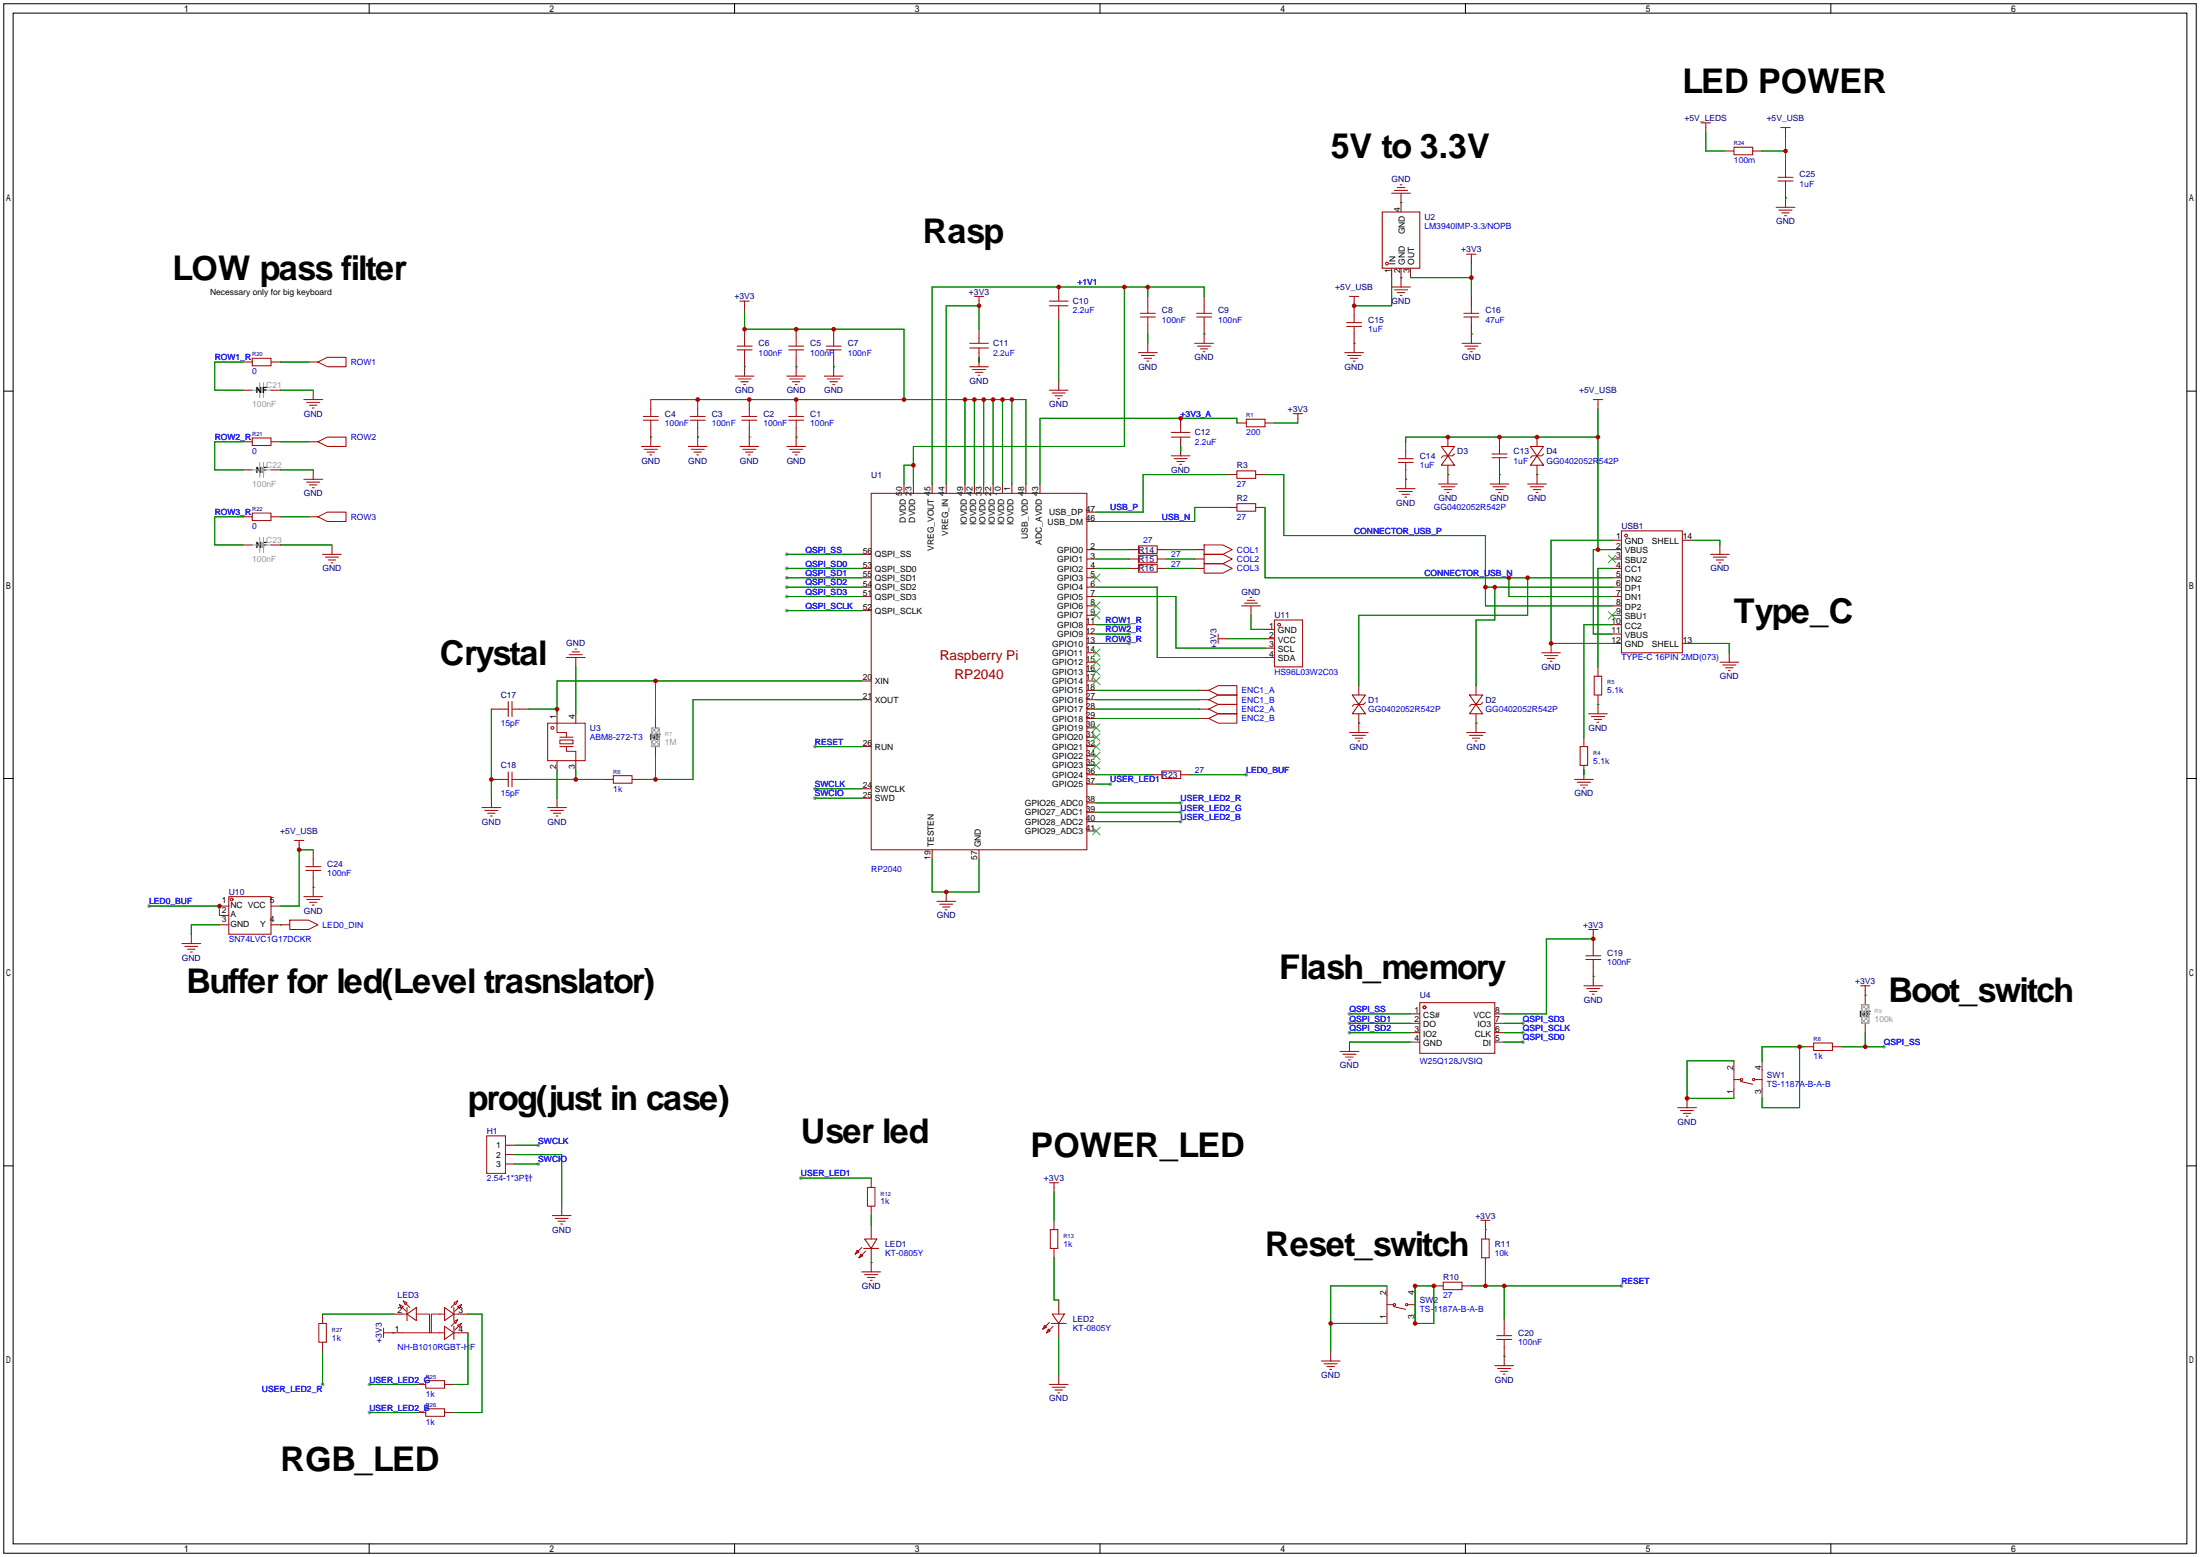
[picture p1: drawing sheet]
<svg xmlns="http://www.w3.org/2000/svg" width="596mm" height="422mm" viewBox="0 0 596 422" stroke-linecap="round" stroke-linejoin="round" font-family="sans-serif">
<g fill="#999">
<circle cx="213.1" cy="150.1" r=".51"/>
<circle cx="213.1" cy="165.4" r=".51"/>
<circle cx="213.1" cy="153.9" r=".51"/>
<circle cx="213.1" cy="156.5" r=".51"/>
<circle cx="213.1" cy="159" r=".51"/>
<circle cx="213.1" cy="161.5" r=".51"/>
<circle cx="365.5" cy="274.6" r=".51"/>
<circle cx="365.5" cy="277.1" r=".51"/>
<circle cx="365.5" cy="279.7" r=".51"/>
<circle cx="412.5" cy="277.1" r=".51"/>
<circle cx="412.5" cy="279.7" r=".51"/>
<circle cx="412.5" cy="282.2" r=".51"/>
<circle cx="510.3" cy="283.5" r=".51"/>
<circle cx="439.2" cy="348.2" r=".51"/>
<circle cx="220.7" cy="202.2" r=".51"/>
<circle cx="145.8" cy="310.1" r=".51"/>
<circle cx="145.8" cy="315.2" r=".51"/>
<circle cx="220.7" cy="213.6" r=".51"/>
<circle cx="220.7" cy="216.2" r=".51"/>
<circle cx="216.9" cy="319" r=".51"/>
<circle cx="305.8" cy="169.2" r=".51"/>
<circle cx="305.8" cy="171.7" r=".51"/>
<circle cx="305.8" cy="174.2" r=".51"/>
<circle cx="337.6" cy="209.8" r=".51"/>
<circle cx="40.4" cy="245.4" r=".51"/>
<circle cx="87.4" cy="374.9" r=".51"/>
<circle cx="100.1" cy="374.9" r=".51"/>
<circle cx="100.1" cy="382.5" r=".51"/>
<circle cx="319.8" cy="217.4" r=".51"/>
<circle cx="319.8" cy="220" r=".51"/>
<circle cx="319.8" cy="222.5" r=".51"/>
<circle cx="300.7" cy="212.3" r=".51"/>
</g>
<g fill="none" stroke="#000" stroke-width=".27">
<path d="M1 1h593.9v419.6h-593.9zM3.6 3.6h588.7v414.5h-588.7zM100 1v2.6M199 1v2.6M297.9 1v2.6M396.9 1v2.6M495.9 1v2.6M1 105.9h2.6M592.3 105.9h2.6M1 210.8h2.6M592.3 210.8h2.6M1 315.7h2.6"/>
<path d="M592.3 315.7h2.6M100 418.1v2.5M199 418.1v2.5M297.9 418.1v2.5M396.9 418.1v2.5M495.9 418.1v2.5"/>
</g>
<g fill="none" stroke="#870000" stroke-width=".27">
<path d="M462 34.5v1.3M483.6 35.8v1.3M379.5 52.3v5.1M467.1 40.9h2.5M474.7 40.9h2.6M483.6 43.4v2.6M483.6 51.1v5M286.8 77.7v2.6M376.9 72.6v2.6M379.5 72.6v5.1M382 72.6v2.6M398.5 70.1v1.3"/>
<path d="M65.8 98h2.5M73.4 98h2.5M83.6 98h2.5M201.7 82.8v1.3M201.7 89.2v2.5M201.7 96.8v5.1M215.6 89.2v2.5M215.6 96.8v5.1M225.8 89.2v2.5M225.8 96.8v5.1M265.2 81.5v1.3M265.2 89.2v2.5"/>
<path d="M265.2 95.5v3.8M286.8 84.1v2.5M310.9 80.3v2.5M310.9 87.9v2.5M310.9 93v2.5M326.1 80.3v2.5M326.1 87.9v5.1M366.8 81.5v3.8M366.8 90.4v5.1M398.5 80.3v2.5M398.5 87.9v5.1M65.8 105.7h2.5"/>
<path d="M65.8 119.6h2.5M73.4 105.7h2.5M73.4 119.6h2.5M83.6 119.6h2.5M84.8 105.7v2.5M176.3 108.2v2.5M176.3 115.8v5.1M189 108.2v2.5M189 115.8v5.1M202.9 108.2v2.5M202.9 115.8v5.1M215.6 108.2v2.5"/>
<path d="M215.6 115.8v5.1M286.8 103.1v2.6M319.8 113.3v2.5M319.8 119.6v3.8M335 114.6h2.6M342.6 114.6h2.6M351.5 113.3v1.3M380.7 119.6v2.6M392.2 118.4v2.5M406.1 118.4v2.5M416.3 118.4v2.5M432.8 109.5v1.2"/>
<path d="M65.8 140h2.5M65.8 127.3h2.5M73.4 140h2.5M73.4 127.3h2.5M83.6 140h2.5M84.8 127.3v2.5M244.9 131.1v2.5M247.4 131.1v2.5M252.5 131.1v2.5M256.3 131.1v2.5M261.4 131.1v2.5M263.9 131.1v2.5"/>
<path d="M266.4 131.1v2.5M269 131.1v2.5M271.5 131.1v2.5M274.1 131.1v2.5M277.9 131.1v2.5M281.7 131.1v2.5M294.4 138.7h2.5M332.5 137.4h2.5M332.5 128.5h2.5M340.1 137.4h2.5M340.1 128.5h2.5M380.7 127.3v5"/>
<path d="M392.2 126v5.1M406.1 126v5.1M416.3 126v5.1M65.8 147.6h2.5M73.4 147.6h2.5M89.9 147.6v2.5M233.4 159h2.6M233.4 150.1h2.6M233.4 156.5h2.6M233.4 153.9h2.6M294.4 159h2.5M294.4 156.5h2.5"/>
<path d="M294.4 153.9h2.5M294.4 141.2h2.5M294.4 151.4h2.5M294.4 148.8h2.5M305.8 153.9h2.6M305.8 151.4h2.6M305.8 148.8h2.6M313.4 153.9h2.6M313.4 151.4h2.6M313.4 148.8h2.6M323.6 153.9h2.5M323.6 151.4h2.5"/>
<path d="M323.6 148.8h2.5M436.6 159h2.6M436.6 156.5h2.6M436.6 153.9h2.6M436.6 151.4h2.6M436.6 148.8h2.6M436.6 146.3h2.6M455.7 146.3h2.5M465.8 147.6v2.5M156 178.1v2.5M233.4 161.5h2.6M233.4 165.4h2.6"/>
<path d="M294.4 166.6h2.5M294.4 164.1h2.5M294.4 161.5h2.5M294.4 179.3h2.5M294.4 176.8h2.5M294.4 174.2h2.5M294.4 171.7h2.5M294.4 169.2h2.5M331.2 173h1.3M338.8 164.1v2.5M342.6 170.4h2.6M342.6 173h2.6"/>
<path d="M342.6 175.5h2.6M342.6 178.1h2.6M420.1 174.2v2.6M436.6 166.6h2.6M436.6 164.1h2.6M436.6 161.5h2.6M436.6 174.2h2.6M436.6 171.7h2.6M436.6 169.2h2.6M455.7 174.2h2.5M468.4 176.8v2.5M133.1 192h2.5"/>
<path d="M140.7 192h2.6M150.9 193.3v2.5M156 193.3v2.5M177.5 194.6v2.5M233.4 189.5h2.6M233.4 184.4h2.6M294.4 199.6h2.5M294.4 197.1h2.5M294.4 194.6h2.5M294.4 192h2.5M294.4 189.5h2.5M294.4 184.4h2.5"/>
<path d="M294.4 186.9h2.5M294.4 181.9h2.5M324.9 194.6h2.5M324.9 192h2.5M324.9 189.5h2.5M324.9 186.9h2.5M368 185.7v2.5M368 193.3v5.1M399.8 185.7v2.5M399.8 193.3v5.1M429 199.6v2.6M432.8 180.6v2.5"/>
<path d="M432.8 188.2v5.1M133.1 211.1h2.5M133.1 216.2v2.5M140.7 211.1h2.6M150.9 206v2.5M150.9 216.2v2.5M156 206v2.5M163.6 211.1h2.5M171.2 211.1h2.5M177.5 202.2v2.5M233.4 202.2h2.6M233.4 216.2h2.6"/>
<path d="M233.4 213.6h2.6M294.4 220h2.5M294.4 217.4h2.5M294.4 212.3h2.5M294.4 209.8h2.5M294.4 207.3h2.5M294.4 204.7h2.5M294.4 202.2h2.5M312.2 209.8h2.5M319.8 209.8h2.5M429 207.3v3.8M81 228.9v1.2"/>
<path d="M84.8 230.1v2.6M84.8 237.7v5.1M252.5 230.1v2.6M265.2 230.1v2.6M294.4 225h2.5M294.4 222.5h2.5M51.8 253v2.5M59.4 245.4h2.6M59.4 247.9h2.6M59.4 250.4h2.6M73.4 245.4h2.5M73.4 250.4h5.1"/>
<path d="M256.3 241.6v2.5M431.5 253v3.8M382 274.6h2.6M382 277.1h2.6M382 279.7h2.6M404.9 274.6h2.5M404.9 277.1h2.5M404.9 279.7h2.5M431.5 261.9v5.1M505.2 268.2v3.8M505.2 277.1v2.6M365.5 282.2v2.5"/>
<path d="M382 282.2h2.6M404.9 282.2h2.5M456.9 297.4v2.6M469.6 287.3v2.5M469.6 294.9v2.5M477.3 287.3v2.5M477.3 294.9v2.5M488.7 283.5h2.5M496.3 283.5h2.6M136.9 315.2h2.5M136.9 310.1h2.5M136.9 312.7h2.5"/>
<path d="M236 319v2.6M152.1 326.6v2.6M236 326.6v2.6M236 331.7v3.8M236 338.1v6.3M285.5 321.6v1.2M285.5 330.5v2.5M285.5 338.1v2.5M402.3 331.7v3.8M87.4 355.9v2.5M106.4 355.9h2.6M124.2 355.9h2.5"/>
<path d="M286.8 352v3.9M286.8 358.4v3.8M375.7 348.2v2.6M375.7 355.9v2.5M383.3 348.2v2.6M383.3 355.9v2.5M388.4 348.2h2.5M396 348.2h2.5M402.3 340.6v2.6M407.4 357.1v2.6M87.4 363.5v2.5M105.2 360.9h3.8"/>
<path d="M112.8 374.9h2.5M120.4 374.9h2.5M124.2 360.9h2.5M286.8 372.4v2.5M360.4 366v2.6M407.4 364.7v5.1M112.8 382.5h2.5M120.4 382.5h2.5"/>
</g>
<g fill="none" stroke="#3c3" stroke-width=".27">
<path d="M295.9 155.4l2 2.1M297.9 155.4l-2 2.1M435.6 150.4l2 2M437.6 150.4l-2 2M295.9 165.6l2 2M295.9 163.1l2 2M295.9 178.3l2 2M295.9 175.8l2 2M297.9 165.6l-2 2M297.9 163.1l-2 2M297.9 178.3l-2 2M297.9 175.8l-2 2"/>
<path d="M435.6 165.6l2 2M437.6 165.6l-2 2M295.9 198.6l2 2.1M295.9 196.1l2 2M295.9 183.4l2 2M295.9 180.8l2 2.1M297.9 198.6l-2 2.1M297.9 196.1l-2 2M297.9 183.4l-2 2M297.9 180.8l-2 2.1M295.9 206.2l2 2.1M295.9 203.7l2 2"/>
<path d="M295.9 201.2l2 2M297.9 206.2l-2 2.1M297.9 203.7l-2 2M297.9 201.2l-2 2M295.9 224l2 2.1M297.9 224l-2 2.1"/>
</g>
<g fill="none" stroke="#a10000" stroke-width=".27">
<path d="M460.8 33.3h2.5M462 33.3v1.2M469.6 39.9h5.1v2h-5.1zM482.3 34.5h2.6M483.6 34.5v1.3M374.4 57.4h10.2v15.2h-10.2zM376.9 52.3h5.1M377.7 51.6h3.6M378.5 50.8h2M379.2 50h.5M481.1 56.1h5.1M481.6 49h4"/>
<path d="M481.6 48h4M481.8 56.9h3.6M482.6 57.7h2M483.4 58.4h.5M483.6 46v2M483.6 49v2.1M376.9 77.7h5.1M377.7 78.5h3.6M378.5 79.2h2M397.3 68.8h2.5M398.5 68.8v1.3M68.3 97h5.1v2.1h-5.1z"/>
<path d="M86.1 98l2.5-1.2h5.1v2.5h-5.1zM199.6 93.7h4.1M199.6 94.7h4.1M200.4 81.5h2.5M201.7 81.5v1.3M201.7 91.7v2M201.7 94.7v2.1M213.6 93.7h4.1M213.6 94.7h4.1M215.6 91.7v2M215.6 94.7v2.1M223.8 93.7h4"/>
<path d="M223.8 94.7h4M225.8 91.7v2M225.8 94.7v2.1M262.6 93h5.1M262.6 94.2h5.1M262.6 99.3h5.1M263.9 80.3h2.5M265.2 80.3v1.2M265.2 91.7v1.3M265.2 94.2v1.3M284.2 81.5h5.1M284.2 82.8h5.1"/>
<path d="M286.8 80.3v1.2M286.8 82.8v1.3M308.4 95.5h5M308.9 84.8h4M308.9 85.9h4M309.1 96.3h3.6M309.9 97h2M310.6 97.8h.5M310.9 82.8v2M310.9 85.9v2M323.6 93h5.1M324.1 84.8h4.1"/>
<path d="M324.1 85.9h4.1M324.4 93.7h3.5M325.1 94.5h2.1M325.9 95.2h.5M326.1 82.8v2M326.1 85.9v2M364.2 95.5h5.1M364.7 88.4h4.1M364.7 87.4h4.1M365 96.3h3.6M365.5 80.3h2.5M365.8 97h2"/>
<path d="M366.5 97.8h.5M366.8 80.3v1.2M366.8 85.3v2.1M366.8 88.4v2M379.2 80h.5M396 93h5.1M396.5 84.8h4.1M396.5 85.9h4.1M396.7 93.7h3.6M397.5 94.5h2M398.3 95.2h.5M398.5 82.8v2"/>
<path d="M398.5 85.9v2M68.3 118.6h5.1v2h-5.1zM82.3 108.2h5.1M83.1 109h3.5M83.8 109.7h2.1M84.6 110.5h.5M86.1 119.6l2.5-1.2h5.1v2.5h-5.1zM174.2 112.8h4.1M174.2 113.8h4.1M176.3 110.7v2.1M176.3 113.8v2M186.9 112.8h4.1"/>
<path d="M186.9 113.8h4.1M189 110.7v2.1M189 113.8v2M199.1 101.9h5.1M199.9 102.6h3.6M200.7 103.4h2M200.9 112.8h4.1M200.9 113.8h4.1M201.4 104.1h.5M202.9 110.7v2.1M202.9 113.8v2M213.1 101.9h5.1"/>
<path d="M213.6 112.8h4.1M213.6 113.8h4.1M213.9 102.6h3.5M214.6 103.4h2.1M215.4 104.1h.5M215.6 110.7v2.1M215.6 113.8v2M223.3 101.9h5M224 102.6h3.6M224.8 103.4h2M225.6 104.1h.5M263.4 100.1h3.6"/>
<path d="M264.2 100.8h2M264.9 101.6h.5M284.2 105.7h5.1M285 106.4h3.5M285.8 107.2h2M286.5 107.9h.5M317.2 118.4h5.1M317.2 117.1h5.1M319.8 115.8v1.3M319.8 118.4v1.2M337.6 113.5h5v2.1h-5zM350.3 112h2.5"/>
<path d="M351.5 112v1.3M431.5 108.2h2.6M432.8 108.2v1.3M68.3 138.9h5.1v2.1h-5.1zM82.3 129.8h5.1M83.1 130.6h3.5M83.8 131.3h2.1M84.6 132.1h.5M86.1 140l2.5-1.3h5.1v2.5h-5.1zM173.7 120.9h5.1M174.5 121.7h3.6M175.3 122.4h2"/>
<path d="M176 123.2h.5M186.4 120.9h5.1M187.2 121.7h3.6M188 122.4h2M188.7 123.2h.5M200.4 120.9h5.1M201.2 121.7h3.5M201.9 122.4h2.1M202.7 123.2h.5M213.1 120.9h5.1M213.9 121.7h3.5M214.6 122.4h2.1"/>
<path d="M215.4 123.2h.5M236 133.6h58.4v96.5h-58.4zM317.2 123.4h5.1M318 124.2h3.6M318.8 125h2M319.5 125.7h.5M335 136.4h5.1v2h-5.1zM335 127.5h5.1v2h-5.1zM378.2 132.3h5.1M378.7 124.2h4.1M378.7 125.2h4.1M379 133.1h3.5"/>
<path d="M379.7 133.9h2.1M380.5 134.6h.5M380.7 122.2v2M380.7 125.2v2.1M389.6 131.1h5.1M390.4 120.9h3.6l-1.8 2.5zM390.4 131.8h3.6M391.2 132.6h2M391.9 133.3h.5M392.2 123.4l1.8 2.6h-3.6zM394 122.9l-.6 .5h-2.5l-.5 .6M403.6 131.1h5.1"/>
<path d="M404.1 124h4.1M404.1 122.9h4.1M404.4 131.8h3.5M405.1 132.6h2.1M405.9 133.3h.5M406.1 120.9v2M406.1 124v2M413.8 131.1h5M414.5 120.9h3.6l-1.8 2.5zM414.5 131.8h3.6M415.3 132.6h2M416.1 133.3h.5"/>
<path d="M416.3 123.4l1.8 2.6h-3.6zM418.1 122.9l-.5 .5h-2.6l-.5 .6M87.4 150.1h5.1M88.1 150.9h3.6M88.9 151.6h2M89.7 152.4h.5M308.4 147.8h5v2.1h-5zM308.4 150.4h5v2h-5zM308.4 152.9h5v2h-5zM326.1 147.6h5.1l2.6 1.2-2.6 1.3h-5.1zM326.1 150.1h5.1l2.6 1.3-2.6 1.3h-5.1zM326.1 152.7h5.1l2.6 1.2-2.6 1.3h-5.1z"/>
<path d="M439.2 143.8h16.5v33h-16.5zM463.3 150.1h5.1M464.1 150.9h3.5M464.8 151.6h2.1M465.6 152.4h.5M153.4 178.1h5.1M154.2 177.3h3.5M154.9 176.5h2.1M155.7 175.8h.5M329.9 171.7v2.5M329.9 173h1.3M336.3 164.1h5.1"/>
<path d="M337.1 163.3h3.5M337.8 162.6h2.1M338.6 161.8h.5M345.2 167.9h7.6v12.7h-7.6zM417.6 176.8h5.1M418.3 177.5h3.6M419.1 178.3h2M419.9 179.1h.5M465.8 179.3h5.1M135.6 192h2.1M137.7 190v4.1M138.7 190v4.1"/>
<path d="M138.7 192h2M148.3 195.8h10.2v10.2h-10.2zM150.9 195.8v2.6h2.5v1.2M151.6 199.6h3.6M327.4 186.9l2.5-1.2h5.1v2.5h-5.1zM327.4 189.5l2.5-1.3h5.1v2.6h-5.1zM327.4 192l2.5-1.2h5.1v2.5h-5.1zM327.4 194.6l2.5-1.3h5.1v2.5h-5.1zM365.5 198.4h5.1M366.3 188.2h3.5l-1.8 2.6zM366.3 199.1h3.5M367 199.9h2.1"/>
<path d="M368 190.8l1.8 2.5h-3.5zM369.8 190.2l-.5 .6h-2.5l-.5 .5M397.3 198.4h5M398 188.2h3.6l-1.8 2.6zM398 199.1h3.6M398.8 199.9h2M399.8 190.8l1.8 2.5h-3.6zM401.6 190.2l-.5 .6h-2.6l-.5 .5M430.3 193.3h5.1M431 194.1h3.6M431.8 183.1h2v5.1h-2zM431.8 194.8h2"/>
<path d="M432.6 195.6h.5M466.6 180.1h3.6M467.4 180.8h2M468.1 181.6h.5M130.6 218.7h5M131.3 219.5h3.6M135.6 211.1h2.1M137.7 209v4.1M138.7 211.1h2M138.7 209v4.1M148.3 218.7h5.1M149.1 219.5h3.6"/>
<path d="M151.6 200.4h3.6v1h-3.6zM151.6 202.2h3.6M153.4 202.2v1.3h2.6v2.5M166.1 210.1h5.1v2h-5.1zM314.7 208.8h5.1v2h-5.1zM367.8 200.7h.5M399.5 200.7h.5M426.5 211.1h5M427.2 211.8h3.6M428 202.2h2v5.1h-2zM428 212.6h2M428.8 213.4h.5"/>
<path d="M79.8 227.6h2.5M81 227.6v1.3M82.8 234.7h4.1M82.8 235.7h4.1M84.8 232.7v2M84.8 235.7v2M132.1 220.2h2M132.8 221h.5M149.9 220.2h2M150.6 221h.5M49.3 255.5h5.1M50 256.3h3.6"/>
<path d="M50.8 257h2M51.6 257.8h.5M62 242.8h11.4v10.2h-11.4zM78.5 249.2h5.1l2.5 1.2-2.5 1.3h-5.1zM82.3 242.8h5.1M83.1 243.6h3.5M83.8 244.3h2.1M84.6 245.1h.5M253.7 244.1h5.1M254.5 244.9h3.6M255.3 245.6h2M256 246.4h.5"/>
<path d="M429.5 258.8h4.1M429.5 259.8h4.1M430.3 251.7h2.5M431.5 251.7v1.3M431.5 256.8v2M431.5 259.8v2.1M384.6 271.5h20.3v13.7h-20.3zM429 267h5.1M429.8 267.7h3.5M430.5 268.5h2.1M431.3 269.2h.5M503.9 267h2.6"/>
<path d="M505.2 267v1.2M363 284.7h5M363.7 285.5h3.6M364.5 286.3h2M365.3 287h.5M454.4 300h5.1M469.6 289.8v5.1M469.6 292.4h1.8M471.4 292.9l3.3 .7M475.5 292.4h1.8M477.3 289.8v5.1M491.2 282.4h5.1v2.1h-5.1z"/>
<path d="M131.8 307.6h5.1v10.2h-5.1zM455.2 300.7h3.5M455.9 301.5h2.1M456.7 302.3h.5M149.6 329.2h5.1M150.4 329.9h3.5M151.1 330.7h2.1M151.9 331.5h.5M232.2 338.6l.5 .5-1.1 .5zM233.2 339.6l.5 .5-1 .5zM233.4 337.8l-1.8 1.8M233.9 338.1h4.1"/>
<path d="M234.2 335.5h3.3l-1.5 2.6zM234.4 338.8l-1.7 1.8M234.9 321.6h2.1v5h-2.1zM284.2 320.3h2.6M284.5 333h2v5.1h-2zM285.5 320.3v1.3M401.1 330.5h2.5M401.3 335.5h2.1v5.1h-2.1zM402.3 330.5v1.2M86.4 358.4h2v5.1h-2zM103.9 359.7v2.5M108.2 353.3l1 .5-.5 .5z"/>
<path d="M109 354.1l1 1M109 355.9h1.2M109.2 352.3l1 .5-.5 .5zM110 353.1l1 1M110.2 355.9l2.6-1.8v3.5zM110.2 354.1v3.5M112.8 355.9h3.5v5M120.4 359.2l2.5 1.7-2.5 1.8zM120.4 354.1l2.5 1.8-2.5 1.7zM120.4 355.9h-3.6v5M122.9 357.9l1.1-.5-.6 1zM122.9 352.8l1.1-.5-.6 1z"/>
<path d="M122.9 355.9h1.3M122.9 354.1v3.5M122.9 359.2v3.5M123.2 358.1l-1 1.1M123.2 353.1l-1 1M124 358.9l1-.5-.5 1zM124 353.8l1-.5-.5 1zM124.2 359.2l-1 1M124.2 354.1l-1 1M233.4 344.4h5.1M234.2 345.2h3.5M234.9 345.9h2.1"/>
<path d="M235.7 346.7h.5M283 358.9l.5 .5-1.1 .5zM284 359.9l.5 .5-1 .5zM284.2 358.1l-1.8 1.8M284.7 358.4h4.1M285 355.9h3.3l-1.5 2.5zM285.2 359.2l-1.7 1.7M375.7 350.8v5.1M375.7 353.3h1.7M377.4 353.8l3.3 .8M381.5 353.3h1.8M383.3 350.8v5.1"/>
<path d="M390.9 347.2h5.1v2h-5.1zM407.4 359.7v2M103.9 360.9h1.3M109 360.9h11.4M115.3 373.9h5.1v2h-5.1zM122.9 360.9h1.3M284.2 374.9h5.1M285 375.7h3.5M285.8 376.4h2M286.5 377.2h.5M357.9 368.6h5.1M358.6 369.3h3.6"/>
<path d="M359.4 370.1h2M360.2 370.8h.5M404.9 369.8h5.1M405.4 361.7h4M405.4 362.7h4M405.6 370.6h3.6M406.4 371.3h2M407.2 372.1h.5M407.4 362.7v2M115.3 381.5h5.1v2h-5.1z"/>
<circle cx="375.7" cy="71.4" r=".38"/>
<circle cx="440.4" cy="145" r=".38"/>
<circle cx="346.5" cy="169.2" r=".38"/>
<circle cx="149.6" cy="197.1" r=".38"/>
<circle cx="62.7" cy="243.6" r=".38"/>
<circle cx="385.8" cy="272.8" r=".38"/>
<circle cx="471.7" cy="292.4" r=".32"/>
<circle cx="475" cy="292.4" r=".32"/>
<circle cx="377.7" cy="353.3" r=".32"/>
<circle cx="381" cy="353.3" r=".32"/>
</g>
<g fill="none" stroke="#008700" stroke-width=".27">
<path d="M462 35.8v5.1h5.1M483.6 37.1v6.3M379.5 54.9h.1M477.3 40.9h6.3M483.6 53.6h.1M304.5 77.7v43.2h-57.1v10.2M310.9 77.7v2.6M376.9 75.2v7.6h-10.1M379.5 75.2h.1M382 75.2h16.5M398.5 71.4v8.9M65.8 98h-7.6v7.7h7.6"/>
<path d="M75.9 98h7.7M201.7 99.3h.1M201.7 84.1v5.1h43.2v19M215.6 99.3h.1M225.8 99.3h.1M265.2 89.2v-6.4h-8.9v48.3M265.2 96.8v1.2M286.8 86.6v16.5M310.9 90.4v2.6M326.1 90.4h.1M326.1 80.3v-2.6h-73.6v53.4M366.8 93h.1"/>
<path d="M398.5 90.4h.1M65.8 119.6h-7.6v7.7h7.6M75.9 105.7h8.9M75.9 119.6h7.7M176.3 118.4h.1M176.3 108.2h101.6v22.9M189 118.4h.1M202.9 118.4h.1M215.6 118.4h.1M261.4 108.2v22.9M263.9 108.2v22.9M266.4 108.2v22.9"/>
<path d="M269 108.2v22.9M271.5 108.2v22.9M274.1 108.2v22.9M335 114.6v-1.3h-53.3v17.8M345.2 114.6h6.3M432.8 110.7v38.1M432.8 118.4h-52.1v1.2M65.8 140h-7.6v7.6h7.6M75.9 127.3h8.9M75.9 140h7.7M247.4 126h-2.5v5.1M319.8 120.9v1.3"/>
<path d="M332.5 128.5h-22.9v10.2h-12.7M332.5 137.4h-8.9v3.8h-26.7M342.6 128.5h5.1v16.5h54.6v19.1h34.3M342.6 137.4v19.1h94M380.7 129.8h.1M392.2 128.5h.1M406.1 128.5h.1M416.3 128.5h.1M75.9 147.6h14M213.1 159h20.3M213.1 156.5h20.3M213.1 153.9h20.3"/>
<path d="M213.1 150.1h20.3M296.9 159h16.5v19.1h29.2M296.9 148.8h8.9M296.9 153.9h8.9M296.9 151.4h8.9M316 148.8h7.6M316 153.9h7.6M316 151.4h7.6M402.3 159h34.3M404.9 159v8.9h-5.1v17.8M408.7 156.5v5h27.9M413.8 156.5v10.1h-45.8v19.1"/>
<path d="M436.6 146.3h-16.5v27.9h16.5M436.6 148.8h-5.1v22.9h5.1M436.6 153.9h-3.8v26.7M458.2 146.3h7.6v1.3M213.1 161.5h20.3M213.1 165.4h20.3M296.9 161.5h21.6v14h24.1M296.9 174.2h8.9M296.9 171.7h8.9M296.9 169.2h8.9M332.5 173h10.1M338.8 166.6v3.8h3.8"/>
<path d="M436.6 169.2h-7.6v30.4M458.2 174.2h10.2v2.6M133.1 192v24.2M143.3 192h7.6M156 180.6v12.7M177.5 184.4v10.2M233.4 184.4h-82.5v8.9M233.4 189.5h-45.7v21.6h-14M296.9 192h28M296.9 189.5h28M296.9 186.9h28M296.9 194.6h28"/>
<path d="M368 195.8h.1M399.8 195.8h.1M432.8 190.8h.1M143.3 211.1h20.3M150.9 208.5v7.7M156 208.5v2.6M177.5 204.7v6.4M220.7 202.2h12.7M220.7 213.6h12.7M220.7 216.2h12.7M296.9 209.8h15.3M296.9 217.4h22.9"/>
<path d="M296.9 220h22.9M296.9 212.3h3.8M322.3 209.8h15.3M429 208.5v1.3M84.8 230.1h-3.8v15.3h-5.1M252.5 232.7v8.9h12.7v-8.9M296.9 222.5h22.9M40.4 245.4h19v2.5M59.4 250.4h-7.6v2.6M75.9 250.4h.1M84.8 240.3h.1M431.5 254.3h-12.7v20.3h-11.4"/>
<path d="M365.5 274.6h16.5M365.5 277.1h16.5M365.5 279.7h16.5M407.4 277.1h5.1M407.4 279.7h5.1M431.5 264.4h.1M505.2 269.5h.1M505.2 279.7v3.8M365.5 282.2h16.5M407.4 282.2h5.1M469.6 287.3h-12.7v10.1h12.7M487.4 283.5v16.5h-10.1v-2.6"/>
<path d="M488.7 283.5h-11.4v3.8M498.9 283.5h11.4M139.4 312.7h12.7v13.9M139.4 310.1h6.4M139.4 315.2h6.4M216.9 319h19.1M236 329.2v2.5M285.5 322.8v7.7M402.3 333h.1M87.4 355.9h19M126.7 355.9h3.9v26.6h-7.7M236 341.9h.1"/>
<path d="M285.5 340.6v11.4h1.3M360.4 358.4h15.3M375.7 348.2h-15.3v17.8M383.3 348.2h5.1v10.2h-5.1zM398.5 348.2h40.7M402.3 343.2v5M407.4 348.2v8.9M87.4 366v8.9M100.1 374.9h12.7M106.4 360.9h.1M126.7 360.9v14h-3.8M286.8 362.2v10.2"/>
<path d="M407.4 367.3h.1M100.1 382.5h12.7"/>
</g>
<g fill="none" stroke="#999" stroke-width=".27">
<path d="M68.3 105.7h2.1M70.4 103.6v4.1M71.4 105.7h2M71.4 103.6v4.1M68.3 127.3h2.1M70.4 125.2v4.1M71.4 125.2v4.1M71.4 127.3h2M68.3 147.6h2.1M70.4 145.5v4.1M71.4 145.5v4.1M71.4 147.6h2"/>
<path d="M176.5 197.1h2.1v5.1h-2.1zM176.5 197.1l2.1 2M178.6 197.9l-.8-.8-1.3 1.3 2.1 2M178.6 197.6l-2.1 2 2.1 2.1M178.6 198.9l-2.1 2 1.3 1.3 .8-.8M178.6 200.2l-2.1 2M504.2 272h2v5.1h-2zM504.2 272l2 2.1M506.2 272.8l-.7-.8-1.3 1.3 2 2M506.2 272.5l-2 2.1 2 2M506.2 273.8l-2 2 1.3 1.3 .7-.7M506.2 275.1l-2 2"/>
</g>
<g fill="#c00">
<circle cx="189" cy="108.2" r=".63"/>
<circle cx="202.9" cy="108.2" r=".63"/>
<circle cx="215.6" cy="108.2" r=".63"/>
<circle cx="244.9" cy="108.2" r=".63"/>
<circle cx="225.8" cy="89.2" r=".63"/>
<circle cx="215.6" cy="89.2" r=".63"/>
<circle cx="201.7" cy="89.2" r=".63"/>
<circle cx="261.4" cy="108.2" r=".63"/>
<circle cx="263.9" cy="108.2" r=".63"/>
<circle cx="266.4" cy="108.2" r=".63"/>
<circle cx="269" cy="108.2" r=".63"/>
<circle cx="271.5" cy="108.2" r=".63"/>
<circle cx="274.1" cy="108.2" r=".63"/>
<circle cx="286.8" cy="77.7" r=".63"/>
<circle cx="304.5" cy="77.7" r=".63"/>
<circle cx="247.4" cy="126" r=".63"/>
<circle cx="310.9" cy="77.7" r=".63"/>
<circle cx="265.2" cy="82.8" r=".63"/>
<circle cx="319.8" cy="113.3" r=".63"/>
<circle cx="256.3" cy="241.6" r=".63"/>
<circle cx="402.3" cy="159" r=".63"/>
<circle cx="404.9" cy="159" r=".63"/>
<circle cx="408.7" cy="156.5" r=".63"/>
<circle cx="413.8" cy="156.5" r=".63"/>
<circle cx="420.1" cy="174.2" r=".63"/>
<circle cx="432.8" cy="148.8" r=".63"/>
<circle cx="432.8" cy="118.4" r=".63"/>
<circle cx="416.3" cy="118.4" r=".63"/>
<circle cx="406.1" cy="118.4" r=".63"/>
<circle cx="392.2" cy="118.4" r=".63"/>
<circle cx="366.8" cy="82.8" r=".63"/>
<circle cx="398.5" cy="75.2" r=".63"/>
<circle cx="150.9" cy="192" r=".63"/>
<circle cx="177.5" cy="184.4" r=".63"/>
<circle cx="177.5" cy="211.1" r=".63"/>
<circle cx="156" cy="211.1" r=".63"/>
<circle cx="133.1" cy="211.1" r=".63"/>
<circle cx="431.5" cy="254.3" r=".63"/>
<circle cx="456.9" cy="297.4" r=".63"/>
<circle cx="487.4" cy="283.5" r=".63"/>
<circle cx="505.2" cy="283.5" r=".63"/>
<circle cx="360.4" cy="358.4" r=".63"/>
<circle cx="388.4" cy="348.2" r=".63"/>
<circle cx="383.3" cy="348.2" r=".63"/>
<circle cx="383.3" cy="358.4" r=".63"/>
<circle cx="402.3" cy="348.2" r=".63"/>
<circle cx="407.4" cy="348.2" r=".63"/>
<circle cx="81" cy="230.1" r=".63"/>
<circle cx="59.4" cy="245.4" r=".63"/>
<circle cx="483.6" cy="40.9" r=".63"/>
</g>
<g font-size="9.2">
<text x="455.7" y="25.1">LED POWER</text>
<text x="360.4" y="42.9">5V to 3.3V</text>
<text x="249.9" y="65.7">Rasp</text>
<text x="46.7" y="75.9">LOW pass filter</text>
<text x="469.6" y="168.6">Type_C</text>
<text x="119.1" y="180">Crystal</text>
<text x="50.5" y="268.9">Buffer for led(Level trasnslator)</text>
<text x="346.5" y="265.1">Flash_memory</text>
<text x="511.6" y="271.5">Boot_switch</text>
<text x="126.7" y="300.7">prog(just in case)</text>
<text x="216.9" y="309.6">User led</text>
<text x="279.1" y="313.4">POWER_LED</text>
<text x="342.6" y="340">Reset_switch</text>
<text x="75.9" y="398.5">RGB_LED</text>
</g>
<g font-size="3.7" fill="#a00000">
<text x="254.5" y="178.8">Raspberry Pi</text>
<text x="258.5" y="183.9">RP2040</text>
</g>
<g font-size="2.3" fill="#000080">
<text x="456.3" y="32.8">+5V_LEDS</text>
<text x="478.5" y="32.8">+5V_USB</text>
<text x="376.9" y="49.3">GND</text>
<text x="487.4" y="48.1">C25</text>
<text x="385.8" y="59.5">U2</text>
<text x="481.1" y="60.8">GND</text>
<text x="395.8" y="68.4">+3V3</text>
<text x="198.9" y="81.1">+3V3</text>
<text x="262.4" y="79.8">+3V3</text>
<text x="290.6" y="82.3">C10</text>
<text x="361.7" y="78.5">+5V_USB</text>
<text x="376.9" y="82.3">GND</text>
<text x="314.7" y="84.9">C8</text>
<text x="329.9" y="84.9">C9</text>
<text x="370.6" y="87.4">C15</text>
<text x="402.3" y="84.9">C16</text>
<text x="205.5" y="93.8">C6</text>
<text x="219.5" y="93.8">C5</text>
<text x="229.6" y="93.8">C7</text>
<text x="269" y="93.8">C11</text>
<text x="308.3" y="100.1">GND</text>
<text x="323.6" y="97.6">GND</text>
<text x="364.2" y="100.1">GND</text>
<text x="396" y="97.6">GND</text>
<text x="199.1" y="106.5">GND</text>
<text x="213.1" y="106.5">GND</text>
<text x="223.2" y="106.5">GND</text>
<text x="262.6" y="103.9">GND</text>
<text x="427.7" y="106.5">+5V_USB</text>
<text x="82.3" y="112.8">GND</text>
<text x="180.1" y="112.8">C4</text>
<text x="192.8" y="112.8">C3</text>
<text x="206.8" y="112.8">C2</text>
<text x="219.5" y="112.8">C1</text>
<text x="284.2" y="110.3">GND</text>
<text x="348.8" y="111.6">+3V3</text>
<text x="323.6" y="117.9">C12</text>
<text x="173.7" y="125.5">GND</text>
<text x="186.4" y="125.5">GND</text>
<text x="200.4" y="125.5">GND</text>
<text x="213.1" y="125.5">GND</text>
<text x="384.6" y="124.3">C14</text>
<text x="394.7" y="123">D3</text>
<text x="410" y="123">C13</text>
<text x="418.8" y="123">D4</text>
<text x="236" y="129.3">U1</text>
<text x="317.2" y="128.1">GND</text>
<text x="335" y="126.8">R3</text>
<text x="82.3" y="134.4">GND</text>
<text x="335" y="135.7">R2</text>
<text x="378.2" y="137">GND</text>
<text x="389.6" y="135.7">GND</text>
<text x="403.6" y="135.7">GND</text>
<text x="413.7" y="135.7">GND</text>
<text x="439.2" y="143.3">USB1</text>
<text x="308.4" y="149.7">R14</text>
<text x="87.4" y="154.7">GND</text>
<text x="308.4" y="152.2">R15</text>
<text x="308.4" y="154.7">R16</text>
<text x="463.3" y="154.7">GND</text>
<text x="336.3" y="161.1">GND</text>
<text x="345.2" y="167.4">U11</text>
<text x="153.4" y="175.1">GND</text>
<text x="329.5" y="175.7" transform="rotate(-90 329.5 175.7)">+3V3</text>
<text x="417.6" y="181.4">GND</text>
<text x="465.8" y="183.9">GND</text>
<text x="135.6" y="189">C17</text>
<text x="370.6" y="190.3">D1</text>
<text x="402.3" y="190.3">D2</text>
<text x="159.8" y="197.9">U3</text>
<text x="430.3" y="197.9">GND</text>
<text x="365.5" y="203">GND</text>
<text x="397.2" y="203">GND</text>
<text x="135.6" y="208.1">C18</text>
<text x="314.7" y="210.6">R23</text>
<text x="426.4" y="215.7">GND</text>
<text x="75.9" y="225.9">+5V_USB</text>
<text x="130.5" y="223.3">GND</text>
<text x="148.3" y="223.3">GND</text>
<text x="88.6" y="234.7">C24</text>
<text x="62" y="242.4">U10</text>
<text x="82.3" y="247.4">GND</text>
<text x="253.7" y="248.7">GND</text>
<text x="428.8" y="251.3">+3V3</text>
<text x="49.3" y="260.1">GND</text>
<text x="435.4" y="258.9">C19</text>
<text x="502.5" y="266.5">+3V3</text>
<text x="384.6" y="270.3">U4</text>
<text x="429" y="271.6">GND</text>
<text x="362.9" y="289.4">GND</text>
<text x="478.5" y="291.9">SW1</text>
<text x="454.4" y="304.6">GND</text>
<text x="131.8" y="307.1">H1</text>
<text x="282.8" y="319.8">+3V3</text>
<text x="399.6" y="330">+3V3</text>
<text x="149.6" y="333.8">GND</text>
<text x="239.8" y="337.6">LED1</text>
<text x="404.9" y="337.6">R11</text>
<text x="390.9" y="346.5">R10</text>
<text x="107.7" y="351.6">LED3</text>
<text x="233.4" y="349">GND</text>
<text x="384.6" y="352.9">SW2</text>
<text x="290.6" y="357.9">LED2</text>
<text x="103.4" y="363.7" transform="rotate(-90 103.4 363.7)">+3V3</text>
<text x="411.2" y="361.7">C20</text>
<text x="357.9" y="373.2">GND</text>
<text x="404.9" y="374.4">GND</text>
<text x="284.2" y="379.5">GND</text>
</g>
<g font-size="2.3" fill="#00f">
<text x="469.6" y="44.2">100m</text>
<text x="487.4" y="50.6">1uF</text>
<text x="385.8" y="62">LM3940IMP-3.3/NOPB</text>
<text x="291.8" y="77.3">+1V1</text>
<text x="290.6" y="84.9">2.2uF</text>
<text x="314.7" y="87.4">100nF</text>
<text x="329.9" y="87.4">100nF</text>
<text x="370.6" y="90">1uF</text>
<text x="402.3" y="87.4">47uF</text>
<text x="58.2" y="97.6">ROW1_R</text>
<text x="68.3" y="101.4">0</text>
<text x="95" y="98.9">ROW1</text>
<text x="205.5" y="96.3">100nF</text>
<text x="219.5" y="96.3">100nF</text>
<text x="229.6" y="96.3">100nF</text>
<text x="269" y="96.3">2.2uF</text>
<text x="319.8" y="112.8">+3V3_A</text>
<text x="58.2" y="119.2">ROW2_R</text>
<text x="95" y="119.2">ROW2</text>
<text x="180.1" y="115.4">100nF</text>
<text x="192.8" y="115.4">100nF</text>
<text x="206.8" y="115.4">100nF</text>
<text x="219.5" y="115.4">100nF</text>
<text x="337.6" y="117.9">200</text>
<text x="68.3" y="123">0</text>
<text x="323.6" y="120.4">2.2uF</text>
<text x="410" y="125.5">1uF</text>
<text x="418.8" y="125.5">GG0402052R542P</text>
<text x="335" y="131.9">27</text>
<text x="384.6" y="126.8">1uF</text>
<text x="58.2" y="139.5">ROW3_R</text>
<text x="68.3" y="143.3">0</text>
<text x="95" y="140.8">ROW3</text>
<text x="300.7" y="138.2">USB_P</text>
<text x="314.7" y="140.8">USB_N</text>
<text x="335" y="140.8">27</text>
<text x="388.4" y="138.2">GG0402052R542P</text>
<text x="218.2" y="149.7">QSPI_SS</text>
<text x="309.6" y="147.1">27</text>
<text x="335" y="149.7">COL1</text>
<text x="366.8" y="144.6">CONNECTOR_USB_P</text>
<text x="218.2" y="153.5">QSPI_SD0</text>
<text x="317.2" y="150.9">27</text>
<text x="317.2" y="153.5">27</text>
<text x="335" y="152.2">COL2</text>
<text x="335" y="154.7">COL3</text>
<text x="218.2" y="156">QSPI_SD1</text>
<text x="218.2" y="158.5">QSPI_SD2</text>
<text x="218.2" y="161.1">QSPI_SD3</text>
<text x="385.8" y="156">CONNECTOR_USB_N</text>
<text x="218.2" y="164.9">QSPI_SCLK</text>
<text x="299.5" y="168.7">ROW1_R</text>
<text x="299.5" y="171.2">ROW2_R</text>
<text x="299.5" y="173.8">ROW3_R</text>
<text x="439.2" y="178.9">TYPE-C 16PIN 2MD(073)</text>
<text x="345.2" y="182.7">HS96L03W2C03</text>
<text x="336.3" y="187.8">ENC1_A</text>
<text x="336.3" y="190.3">ENC1_B</text>
<text x="435.4" y="187.8">5.1k</text>
<text x="135.6" y="196.6">15pF</text>
<text x="336.3" y="192.8">ENC2_A</text>
<text x="336.3" y="195.4">ENC2_B</text>
<text x="370.6" y="192.8">GG0402052R542P</text>
<text x="402.3" y="192.8">GG0402052R542P</text>
<text x="159.8" y="200.5">ABM8-272-T3</text>
<text x="220.7" y="201.7">RESET</text>
<text x="323.6" y="209.3">27</text>
<text x="337.6" y="209.3">LED0_BUF</text>
<text x="431.5" y="206.8">5.1k</text>
<text x="135.6" y="215.7">15pF</text>
<text x="166.1" y="214.4">1k</text>
<text x="220.7" y="213.2">SWCLK</text>
<text x="220.7" y="215.7">SWCIO</text>
<text x="300.7" y="211.9">USER_LED1</text>
<text x="319.8" y="217">USER_LED2_R</text>
<text x="319.8" y="219.5">USER_LED2_G</text>
<text x="319.8" y="222">USER_LED2_B</text>
<text x="88.6" y="237.3">100nF</text>
<text x="236" y="236">RP2040</text>
<text x="40.4" y="244.9">LED0_BUF</text>
<text x="87.4" y="251.3">LED0_DIN</text>
<text x="62" y="255.1">SN74LVC1G17DCKR</text>
<text x="435.4" y="261.4">100nF</text>
<text x="365.5" y="274.1">QSPI_SS</text>
<text x="365.5" y="276.7">QSPI_SD1</text>
<text x="365.5" y="279.2">QSPI_SD2</text>
<text x="412.5" y="276.7">QSPI_SD3</text>
<text x="412.5" y="279.2">QSPI_SCLK</text>
<text x="412.5" y="281.7">QSPI_SD0</text>
<text x="491.2" y="286.8">1k</text>
<text x="510.3" y="283">QSPI_SS</text>
<text x="384.6" y="288.1">W25Q128JVSIQ</text>
<text x="478.5" y="294.4">TS-1187A-B-A-B</text>
<text x="145.8" y="309.7">SWCLK</text>
<text x="145.8" y="314.8">SWCIO</text>
<text x="131.8" y="319.8">2.54-1*3P针</text>
<text x="216.9" y="318.6">USER_LED1</text>
<text x="238.5" y="326.2">1k</text>
<text x="239.8" y="340.2">KT-0805Y</text>
<text x="288" y="337.6">1k</text>
<text x="404.9" y="340.2">10k</text>
<text x="439.2" y="347.8">RESET</text>
<text x="390.9" y="351.6">27</text>
<text x="384.6" y="355.4">TS-1187A-B-A-B</text>
<text x="89.9" y="363">1k</text>
<text x="107.7" y="365.6">NH-B1010RGBT-HF</text>
<text x="290.6" y="360.5">KT-0805Y</text>
<text x="411.2" y="364.3">100nF</text>
<text x="71" y="377">USER_LED2_R</text>
<text x="100.1" y="374.4">USER_LED2_G</text>
<text x="100.1" y="382.1">USER_LED2_B</text>
<text x="115.3" y="378.3">1k</text>
<text x="115.3" y="385.9">1k</text>
</g>
<g font-size="2.3">
<text x="379.2" y="57.3" transform="rotate(-90 379.2 57.3)">4</text>
<text x="380.5" y="63.5" transform="rotate(-90 380.5 63.5)">GND</text>
<text x="378" y="71.7" transform="rotate(-90 378 71.7)">IN</text>
<text x="380.5" y="71.7" transform="rotate(-90 380.5 71.7)">GND</text>
<text x="383.1" y="71.7" transform="rotate(-90 383.1 71.7)">OUT</text>
<text x="376.7" y="74.1" transform="rotate(-90 376.7 74.1)">1</text>
<text x="379.2" y="74.1" transform="rotate(-90 379.2 74.1)">2</text>
<text x="381.8" y="74.1" transform="rotate(-90 381.8 74.1)">3</text>
<text x="56.9" y="79.8">Necessary only for big keyboard</text>
<text x="69.3" y="106.5">NF</text>
<text x="69.3" y="128.1">NF</text>
<text x="244.4" y="134.2" transform="rotate(-90 244.4 134.2)">50</text>
<text x="246.9" y="134.2" transform="rotate(-90 246.9 134.2)">23</text>
<text x="252" y="134.2" transform="rotate(-90 252 134.2)">45</text>
<text x="255.8" y="134.2" transform="rotate(-90 255.8 134.2)">44</text>
<text x="260.9" y="134.2" transform="rotate(-90 260.9 134.2)">49</text>
<text x="263.4" y="134.2" transform="rotate(-90 263.4 134.2)">42</text>
<text x="266" y="134.2" transform="rotate(-90 266 134.2)">33</text>
<text x="268.5" y="134.2" transform="rotate(-90 268.5 134.2)">22</text>
<text x="271" y="134.2" transform="rotate(-90 271 134.2)">10</text>
<text x="273.6" y="133" transform="rotate(-90 273.6 133)">1</text>
<text x="277.4" y="134.2" transform="rotate(-90 277.4 134.2)">48</text>
<text x="281.2" y="134.2" transform="rotate(-90 281.2 134.2)">43</text>
<text x="245.3" y="141.5" transform="rotate(-90 245.3 141.5)">DVDD</text>
<text x="247.9" y="141.5" transform="rotate(-90 247.9 141.5)">DVDD</text>
<text x="261.9" y="142.3" transform="rotate(-90 261.9 142.3)">IOVDD</text>
<text x="264.4" y="142.3" transform="rotate(-90 264.4 142.3)">IOVDD</text>
<text x="266.9" y="142.3" transform="rotate(-90 266.9 142.3)">IOVDD</text>
<text x="269.5" y="142.3" transform="rotate(-90 269.5 142.3)">IOVDD</text>
<text x="272" y="142.3" transform="rotate(-90 272 142.3)">IOVDD</text>
<text x="274.6" y="142.3" transform="rotate(-90 274.6 142.3)">IOVDD</text>
<text x="283.7" y="142.1">USB_DM</text>
<text x="284.1" y="139.5">USB_DP</text>
<text x="294.1" y="138.6">47</text>
<text x="294.1" y="141.1">46</text>
<text x="69.3" y="148.4">NF</text>
<text x="233.7" y="150">56</text>
<text x="253" y="149.2" transform="rotate(-90 253 149.2)">VREG_VOUT</text>
<text x="256.8" y="145.1" transform="rotate(-90 256.8 145.1)">VREG_IN</text>
<text x="278.4" y="145.9" transform="rotate(-90 278.4 145.9)">USB_VDD</text>
<text x="282.2" y="147.5" transform="rotate(-90 282.2 147.5)">ADC_AVDD</text>
<text x="286.3" y="149.7">GPIO0</text>
<text x="295.4" y="148.7">2</text>
<text x="437.8" y="146.1">1</text>
<text x="437.8" y="148.6">2</text>
<text x="440.1" y="147.3">GND</text>
<text x="440.1" y="149.9">VBUS</text>
<text x="447.4" y="147.3">SHELL</text>
<text x="455.8" y="146.1">14</text>
<text x="233.7" y="153.8">53</text>
<text x="237" y="151">QSPI_SS</text>
<text x="237" y="154.8">QSPI_SD0</text>
<text x="286.3" y="154.8">GPIO2</text>
<text x="286.3" y="152.2">GPIO1</text>
<text x="295.4" y="153.8">4</text>
<text x="295.4" y="151.3">3</text>
<text x="437.8" y="151.2">3</text>
<text x="437.8" y="153.7">4</text>
<text x="440.1" y="152.4">SBU2</text>
<text x="440.1" y="155">CC1</text>
<text x="233.7" y="156.3">55</text>
<text x="233.7" y="158.9">54</text>
<text x="233.7" y="161.4">51</text>
<text x="237" y="157.3">QSPI_SD1</text>
<text x="237" y="159.9">QSPI_SD2</text>
<text x="286.3" y="159.9">GPIO4</text>
<text x="286.3" y="157.3">GPIO3</text>
<text x="295.4" y="161.4">7</text>
<text x="295.4" y="158.9">6</text>
<text x="295.4" y="156.3">5</text>
<text x="437.8" y="156.2">5</text>
<text x="437.8" y="158.8">6</text>
<text x="437.8" y="161.3">7</text>
<text x="440.1" y="157.5">DN2</text>
<text x="440.1" y="160">DP1</text>
<text x="233.7" y="165.2">52</text>
<text x="237" y="166.2">QSPI_SCLK</text>
<text x="237" y="162.4">QSPI_SD3</text>
<text x="286.3" y="167.5">GPIO7</text>
<text x="286.3" y="164.9">GPIO6</text>
<text x="286.3" y="162.4">GPIO5</text>
<text x="295.4" y="166.5">9</text>
<text x="295.4" y="164">8</text>
<text x="437.8" y="163.9">8</text>
<text x="437.8" y="166.4">9</text>
<text x="440.1" y="162.6">DN1</text>
<text x="440.1" y="165.1">DP2</text>
<text x="440.1" y="167.7">SBU1</text>
<text x="286.3" y="172.6">GPIO9</text>
<text x="286.3" y="170">GPIO8</text>
<text x="294.1" y="171.6">12</text>
<text x="294.1" y="169">11</text>
<text x="343.8" y="170.2">1</text>
<text x="343.8" y="172.7">2</text>
<text x="346.1" y="171.5">GND</text>
<text x="436.5" y="168.9">10</text>
<text x="436.5" y="171.5">11</text>
<text x="440.1" y="170.2">CC2</text>
<text x="440.1" y="172.7">VBUS</text>
<text x="285" y="177.6">GPIO11</text>
<text x="285" y="175.1">GPIO10</text>
<text x="294.1" y="179.2">15</text>
<text x="294.1" y="176.7">14</text>
<text x="294.1" y="174.1">13</text>
<text x="343.8" y="175.3">3</text>
<text x="343.8" y="177.8">4</text>
<text x="346.1" y="174">VCC</text>
<text x="346.1" y="176.6">SCL</text>
<text x="346.1" y="179.1">SDA</text>
<text x="436.5" y="174">12</text>
<text x="440.1" y="175.3">GND</text>
<text x="447.4" y="175.3">SHELL</text>
<text x="455.8" y="174">13</text>
<text x="233.7" y="184.3">20</text>
<text x="237" y="185.3">XIN</text>
<text x="285" y="185.3">GPIO14</text>
<text x="285" y="182.7">GPIO13</text>
<text x="285" y="180.2">GPIO12</text>
<text x="294.1" y="184.3">17</text>
<text x="294.1" y="181.7">16</text>
<text x="233.7" y="189.4">21</text>
<text x="237" y="190.3">XOUT</text>
<text x="285" y="190.3">GPIO16</text>
<text x="285" y="187.8">GPIO15</text>
<text x="294.1" y="191.9">28</text>
<text x="294.1" y="189.4">27</text>
<text x="294.1" y="186.8">18</text>
<text x="150.6" y="194.8" transform="rotate(-90 150.6 194.8)">1</text>
<text x="155.7" y="194.8" transform="rotate(-90 155.7 194.8)">4</text>
<text x="285" y="198">GPIO19</text>
<text x="285" y="195.4">GPIO18</text>
<text x="285" y="192.9">GPIO17</text>
<text x="294.1" y="197">30</text>
<text x="294.1" y="194.4">29</text>
<text x="176" y="200.5">NF</text>
<text x="233.7" y="202.1">26</text>
<text x="237" y="203">RUN</text>
<text x="285" y="203">GPIO21</text>
<text x="285" y="200.5">GPIO20</text>
<text x="294.1" y="202.1">32</text>
<text x="294.1" y="199.5">31</text>
<text x="150.6" y="208.3" transform="rotate(-90 150.6 208.3)">2</text>
<text x="155.7" y="208.3" transform="rotate(-90 155.7 208.3)">3</text>
<text x="285" y="208.1">GPIO23</text>
<text x="285" y="205.6">GPIO22</text>
<text x="294.1" y="209.7">36</text>
<text x="294.1" y="207.1">35</text>
<text x="294.1" y="204.6">34</text>
<text x="233.7" y="213.5">24</text>
<text x="237" y="214.5">SWCLK</text>
<text x="285" y="213.2">GPIO25</text>
<text x="285" y="210.7">GPIO24</text>
<text x="294.1" y="212.2">37</text>
<text x="233.7" y="216">25</text>
<text x="237" y="217">SWD</text>
<text x="277.6" y="220.8">GPIO27_ADC1</text>
<text x="277.6" y="218.3">GPIO26_ADC0</text>
<text x="294.1" y="219.8">39</text>
<text x="294.1" y="217.3">38</text>
<text x="277.6" y="225.9">GPIO29_ADC3</text>
<text x="277.6" y="223.4">GPIO28_ADC2</text>
<text x="294.1" y="224.9">41</text>
<text x="294.1" y="222.4">40</text>
<text x="252" y="232.8" transform="rotate(-90 252 232.8)">19</text>
<text x="253" y="229.5" transform="rotate(-90 253 229.5)">TESTEN</text>
<text x="264.7" y="232.8" transform="rotate(-90 264.7 232.8)">57</text>
<text x="265.7" y="229.5" transform="rotate(-90 265.7 229.5)">GND</text>
<text x="60.1" y="244.6">1</text>
<text x="62.4" y="245.9">NC VCC</text>
<text x="73" y="244.6">5</text>
<text x="60.1" y="247.2">2</text>
<text x="60.1" y="249.7">3</text>
<text x="62.4" y="248.5">A</text>
<text x="62.4" y="251">GND</text>
<text x="70.4" y="251">Y</text>
<text x="73" y="249.7">4</text>
<text x="383.1" y="274.3">1</text>
<text x="385.5" y="275.6">CS#</text>
<text x="399.1" y="275.6">VCC</text>
<text x="405" y="274.3">8</text>
<text x="503.7" y="275.4">NF</text>
<text x="383.1" y="276.9">2</text>
<text x="383.1" y="279.4">3</text>
<text x="383.1" y="282">4</text>
<text x="385.5" y="278.2">DO</text>
<text x="385.5" y="280.7">IO2</text>
<text x="399.4" y="280.7">CLK</text>
<text x="400.2" y="278.2">IO3</text>
<text x="405" y="282">5</text>
<text x="405" y="279.4">6</text>
<text x="405" y="276.9">7</text>
<text x="385.5" y="283.2">GND</text>
<text x="401.6" y="283.2">DI</text>
<text x="469.4" y="289.8" transform="rotate(-90 469.4 289.8)">2</text>
<text x="477" y="289.8" transform="rotate(-90 477 289.8)">4</text>
<text x="469.4" y="296.2" transform="rotate(-90 469.4 296.2)">1</text>
<text x="477" y="296.2" transform="rotate(-90 477 296.2)">3</text>
<text x="134.4" y="310.9">1</text>
<text x="134.4" y="316">3</text>
<text x="134.4" y="313.5">2</text>
<text x="375.4" y="350.8" transform="rotate(-90 375.4 350.8)">2</text>
<text x="383.1" y="350.8" transform="rotate(-90 383.1 350.8)">4</text>
<text x="107.7" y="355.6">2</text>
<text x="124.2" y="355.6">3</text>
<text x="375.4" y="357.1" transform="rotate(-90 375.4 357.1)">1</text>
<text x="383.1" y="357.1" transform="rotate(-90 383.1 357.1)">3</text>
<text x="106.9" y="360.7">1</text>
<text x="124.2" y="360.7">4</text>
</g>
<g font-size="2.3" fill="#999">
<text x="72.1" y="105.2">C21</text>
<text x="68.3" y="110.3">100nF</text>
<text x="68.3" y="131.9">100nF</text>
<text x="72.1" y="126.8">C22</text>
<text x="72.1" y="147.1">C23</text>
<text x="68.3" y="152.2">100nF</text>
<text x="180.1" y="201.7">1M</text>
<text x="507.7" y="276.7">100k</text>
</g>
<g font-size="1.6" fill="#000080">
<text x="469.6" y="39.3">R24</text>
<text x="68.3" y="96.5">R20</text>
<text x="337.6" y="113">R1</text>
<text x="68.3" y="118.1">R21</text>
<text x="68.3" y="138.4">R22</text>
<text x="435.4" y="185.4">R5</text>
<text x="166.1" y="209.5">R6</text>
<text x="431.5" y="204.4">R4</text>
<text x="491.2" y="281.9">R8</text>
<text x="238.5" y="323.8">R12</text>
<text x="288" y="335.2">R13</text>
<text x="89.9" y="360.6">R27</text>
<text x="115.3" y="373.3">R25</text>
<text x="115.3" y="380.9">R26</text>
</g>
<g font-size="1.6" fill="#999">
<text x="180.1" y="199.3">R7</text>
<text x="507.7" y="274.3">R9</text>
</g>
</svg>
